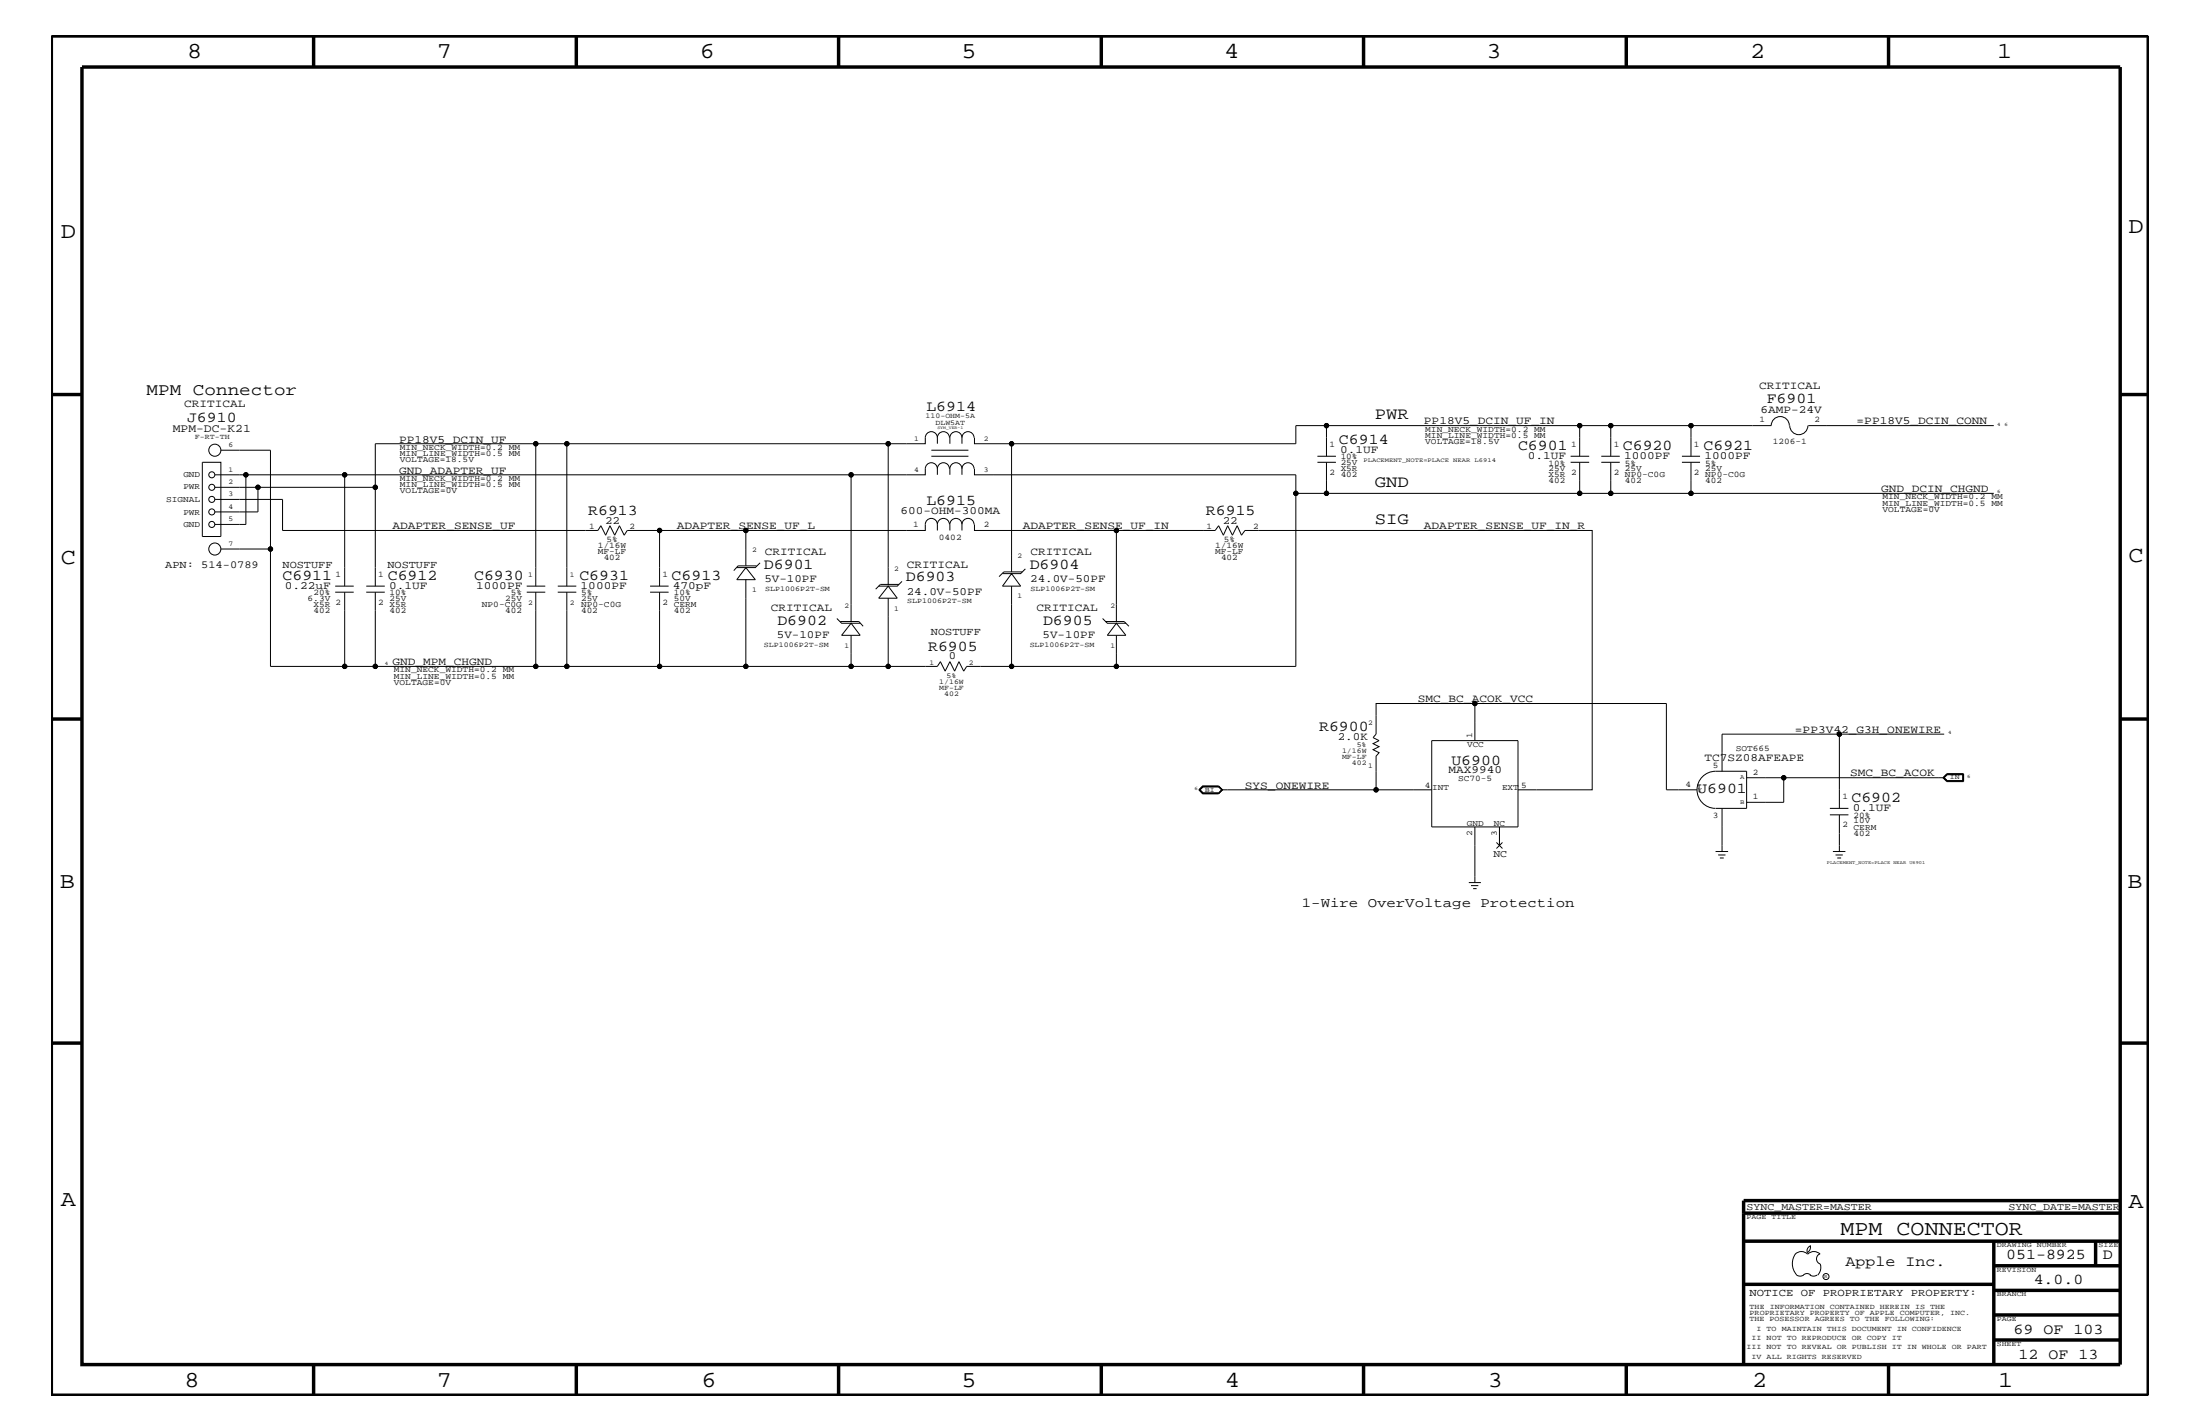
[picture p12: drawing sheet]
<svg xmlns="http://www.w3.org/2000/svg" width="432mm" height="279mm" viewBox="0 0 432 279" stroke-linecap="round" stroke-linejoin="round" font-family="sans-serif">
<g fill="none" stroke="#000" stroke-width=".2">
<path d="M39.7 90.7h3.6v14.6h-3.6zM42.2 98h13.3v6.1h61.8l.6-.9 1 1.8 .8-1.8 1 1.8 .9-1.8 .9 1.8 .6-.9h6.4v10.9M42.2 93.2h6.1v9.7h-6.1M42.2 95.6h8.4v4.8h-8.4M43.3 88.3h9.8v19.4h-9.8M48.3 93.2h19.3v21.8M50.6 95.6h23.1v19.4M105.2 87.1h-31.5v8.5M111.3 87.1h-6.1v27.9M167 93.2v28.7M174.3 87.1h-63v27.9M182.8 89.5h7.3"/>
<path d="M182.8 88.3h7.3M184 85.9a1.19 1.19 0 0 0-1.2-1.2 1.19 1.19 0 0 0-1.2 1.2v1.2h-7.3v27.6M184 92a1.19 1.19 0 0 0-1.2-1.2 1.19 1.19 0 0 0-1.2 1.2v1.2h-114M184 92a1.19 1.19 0 0 1 1.2-1.2 1.19 1.19 0 0 1 1.2 1.2M184 85.9a1.19 1.19 0 0 1 1.2-1.2 1.19 1.19 0 0 1 1.2 1.2M184 85.9v1.2M184 92v1.2M188.8 85.9a1.19 1.19 0 0 1 1.2-1.2 1.19 1.19 0 0 1 1.2 1.2M188.8 85.9a1.19 1.19 0 0 0-1.2-1.2 1.19 1.19 0 0 0-1.2 1.2v1.2M188.8 92a1.19 1.19 0 0 0-1.2-1.2 1.19 1.19 0 0 0-1.2 1.2v1.2M188.8 92a1.19 1.19 0 0 1 1.2-1.2 1.19 1.19 0 0 1 1.2 1.2M188.8 85.9v1.2"/>
<path d="M188.8 92v1.2M191.3 85.9v1.2h7.2v25.1M191.3 92v1.2h63v37.6h-35.2M198.5 87.1h55.8v-3.6h6.1v6M254.3 96.8h6.1M258.6 90.7h3.6M258.6 89.5h3.6M260.4 90.7v6.1M260.4 83.5h49.6M308.3 90.7h3.6M308.3 89.5h3.6M310 90.7v6.1h-49.6"/>
<path d="M314.3 90.7h3.6M314.3 89.5h3.6M316.1 83.5h-6.1v6M316.1 90.7v6.1h-6.1M330.1 90.7h3.6M330.1 89.5h3.6M331.9 83.5h-15.8v6M331.9 90.7v6.1h-15.8M331.9 96.8h59.4M351.2 83.5a1.78 1.78 0 0 0-1.8-1.8 1.78 1.78 0 0 0-1.8 1.8h-15.7v6M351.3 83.5a1.78 1.78 0 0 0 1.8 1.8 1.78 1.78 0 0 0 1.7-1.8M354.9 83.5h36.4"/>
<path d="M53.1 107.7v23.1h14.5v-14.6M65.8 116.2h3.6M65.8 115h3.6M71.9 116.2h3.6M71.9 115h3.6M73.7 116.2v14.6h-6.1M103.4 116.2h3.6M103.4 115h3.6M105.2 116.2v14.6M109.5 116.2h3.6M109.5 115h3.6M111.3 116.2v14.6h18.2"/>
<path d="M127.6 116.2h3.6M127.6 115h3.6M129.5 104.1h16.9v6.9M129.5 116.2v14.6h16.9M146.4 111.4l1.9 2.3h-3.7zM146.4 113.7v17.1M148.5 111h-3.6l-.9 1M149.2 110.4l-.9 1h-3.7M174.3 115l1.8 2.4h-3.6zM176.4 114.7h-3.6l-.9 .9M177 114.1l-.9 .9h-3.6M184 102.9a1.19 1.19 0 0 0-1.2-1.2 1.19 1.19 0 0 0-1.2 1.2v1.2h-35.2"/>
<path d="M184 102.9a1.19 1.19 0 0 1 1.2-1.2 1.19 1.19 0 0 1 1.2 1.2M184 102.9v1.2M188.8 102.9a1.19 1.19 0 0 0-1.2-1.2 1.19 1.19 0 0 0-1.2 1.2v1.2M188.8 102.9a1.19 1.19 0 0 1 1.2-1.2 1.19 1.19 0 0 1 1.2 1.2M188.8 102.9v1.2M191.3 102.9v1.2h47.2l.7-.9 .9 1.8 .9-1.8 .9 1.8 .9-1.8 .9 1.8 .6-.9h68.2v50.9h-14.6M198.5 112.6l1.8 2.4h-3.5zM198.5 115v15.8h-8.8l-.6 .9-.9-1.9-.8 1.9-1-1.9-.9 1.9-.9-1.9-.6 1h-9.7v-13.4M200.7 112.2h-3.7l-.9 .9M201.3 111.6l-1 1h-3.5M219.1 104.1v17.8M73.7 130.8h37.6"/>
<path d="M146.4 130.8h27.9M164.3 121.4l.9 .9h3.6M164.9 121.9h3.7l.8 1M167 122.3l1.8 2.4h-3.6zM167 124.7v6.1M216.4 121.4l.9 .9h3.7M217 121.9h3.6l1 1M219.1 122.3l1.9 2.4h-3.7zM219.1 124.7v6.1h-20.6M289.5 138h37.6v17h6M235.3 155l.8-.8h3.1l.7 .8-.7 .7h-3.1zM235.4 155l.7-.7h3.1l.7 .7-.7 .7h-3.1z"/>
<path d="M235.5 155l.6-.6h3.1l.7 .6-.7 .6h-3.1zM235.5 155l.6-.6h3.1l.6 .6-.6 .6h-3.1zM239.8 155h41.2M281 145.3h16.9v16.9h-16.9zM289.5 145.3v-7.3h-19.4v6l-.6 .7 1.2 .6-1.2 .6 1.2 .6-1.2 .6 1.2 .6-.6 .7v6.6M336.7 158.6a3.6 3.6 0 0 1-3.6-3.7 3.6 3.6 0 0 1 3.6-3.6h6.1v7.3h-6.1M338 158.6v8.5M342.8 152.6h38.8M350.1 152.6v4.8h-7.3M359.2 159.9h3.6M359.2 158.6h3.6M361 159.9v7.2"/>
<path d="M361 144h-23v7.3M381.3 152.6l.8-.8h3.3v1.6h-3.3zM381.6 144h-20.6v14.6M382.2 153.2l-.6-.6 .6-.6h3v1.2M382.2 153.2h3.1M382.2 151.8l-.8 .8 .8 .7h3.1v-1.5M385.3 151.9h-3.1l-.7 .7 .7 .6M288.3 173.2h2.4M288.7 173.8h1.5M289.1 174.4h.7M289.5 162.2v11M293.7 165.3l1.2 1.2"/>
<path d="M294.3 162.2v3.7M294.9 165.3l-1.2 1.2M336.7 167.1h2.5M337.2 167.8h1.5M337.6 168.3h.7M359.7 167.1h2.5M360.3 167.8h1.4M360.6 168.3h.8M352.3 246.1a1.69 1.69 0 0 1 2.5 0M352.4 246a3.3 3.3 0 0 0 .2 4.1M352.6 250.2l.7 .2 .7-.2M354 250.2l.7-.3 .7 .3"/>
<path d="M354.8 246.1a1.69 1.69 0 0 1 2.4 0M355.2 250.2l.7 .2 .7-.2M355.3 244.4v.3a1.18 1.18 0 0 1-.6 1.1M355.4 244.4a.99 .99 0 0 0-.6 1.4M357.2 246a1.04 1.04 0 0 0-.7 1 1.04 1.04 0 0 0 .7 1M357.3 248l.1 .7a2.11 2.11 0 0 1-.6 1.5"/>
<circle cx="41.6" cy="98" r=".59"/>
<circle cx="41.6" cy="95.6" r=".59"/>
<circle cx="41.6" cy="93.2" r=".59"/>
<circle cx="42.2" cy="88.3" r="1.19"/>
<circle cx="48.3" cy="93.2" r=".42"/>
<circle cx="50.6" cy="95.6" r=".42"/>
<circle cx="67.6" cy="93.2" r=".42"/>
<circle cx="73.7" cy="95.6" r=".42"/>
<circle cx="105.2" cy="87.1" r=".42"/>
<circle cx="111.3" cy="87.1" r=".42"/>
<circle cx="167" cy="93.2" r=".42"/>
<circle cx="174.3" cy="87.1" r=".42"/>
<circle cx="198.5" cy="87.1" r=".42"/>
<circle cx="254.3" cy="96.8" r=".42"/>
<circle cx="260.3" cy="83.5" r=".42"/>
<circle cx="260.3" cy="96.8" r=".42"/>
<circle cx="310" cy="83.5" r=".42"/>
<circle cx="310" cy="96.8" r=".42"/>
<circle cx="316.1" cy="83.5" r=".42"/>
<circle cx="316.1" cy="96.8" r=".42"/>
<circle cx="331.9" cy="83.5" r=".42"/>
<circle cx="331.9" cy="96.8" r=".42"/>
<circle cx="41.6" cy="100.4" r=".59"/>
<circle cx="41.6" cy="102.9" r=".59"/>
<circle cx="42.2" cy="107.7" r="1.19"/>
<circle cx="53.1" cy="107.7" r=".42"/>
<circle cx="129.5" cy="104.1" r=".42"/>
<circle cx="146.4" cy="104.1" r=".42"/>
<circle cx="219.1" cy="104.1" r=".42"/>
<circle cx="67.6" cy="130.8" r=".42"/>
<circle cx="73.7" cy="130.8" r=".42"/>
<circle cx="105.2" cy="130.8" r=".42"/>
<circle cx="111.3" cy="130.8" r=".42"/>
<circle cx="129.5" cy="130.8" r=".42"/>
<circle cx="146.4" cy="130.8" r=".42"/>
<circle cx="167" cy="130.8" r=".42"/>
<circle cx="174.3" cy="130.8" r=".42"/>
<circle cx="198.5" cy="130.8" r=".42"/>
<circle cx="219.1" cy="130.8" r=".42"/>
<circle cx="289.5" cy="138" r=".42"/>
<circle cx="270.1" cy="155" r=".42"/>
<circle cx="350.1" cy="152.6" r=".42"/>
<circle cx="361" cy="144" r=".42"/>
<circle cx="358.4" cy="250.5" r=".59"/>
</g>
<g fill="none" stroke="#000" stroke-width=".68" stroke-linecap="butt">
<path d="M10.1 7.1h411.5v266.7h-411.5zM16.1 13.2h400v254.5h-400zM61.6 7.1v6.1M113.1 7.1v6.1M164.6 7.1v6.1M216.2 7.1v6.1M267.6 7.1v6.1M319.2 7.1v6.1M370.7 7.1v6.1M10.1 77.4h6M416.1 77.4h5.5M10.1 141.1h6"/>
<path d="M416.1 141.1h5.5M10.1 204.7h6M416.1 204.7h5.5M342.2 238h73.9M416.1 235.6h-73.9v32.1M342.2 243.5h73.9M342.2 252h49.1M391.3 243.5v24.2M391.3 258h24.8M391.3 253.2h24.8M391.3 248.4h24.8M411.3 243.5v4.9"/>
<path d="M61.6 267.7v6.1M113.1 267.7v6.1M164.6 267.7v6.1M216.2 268v5.8M267.6 267.7v6.1M319.2 267.7v6.1M370.7 267.7v6.1M391.3 262.9h24.8"/>
</g>
<g fill="#000">
<circle cx="48.3" cy="93.2" r=".42"/>
<circle cx="50.6" cy="95.6" r=".42"/>
<circle cx="67.6" cy="93.2" r=".42"/>
<circle cx="73.7" cy="95.6" r=".42"/>
<circle cx="105.2" cy="87.1" r=".42"/>
<circle cx="111.3" cy="87.1" r=".42"/>
<circle cx="167" cy="93.2" r=".42"/>
<circle cx="174.3" cy="87.1" r=".42"/>
<circle cx="198.5" cy="87.1" r=".42"/>
<circle cx="254.3" cy="96.8" r=".42"/>
<circle cx="260.3" cy="83.5" r=".42"/>
<circle cx="260.3" cy="96.8" r=".42"/>
<circle cx="310" cy="83.5" r=".42"/>
<circle cx="310" cy="96.8" r=".42"/>
<circle cx="316.1" cy="83.5" r=".42"/>
<circle cx="316.1" cy="96.8" r=".42"/>
<circle cx="331.9" cy="83.5" r=".42"/>
<circle cx="331.9" cy="96.8" r=".42"/>
<circle cx="53.1" cy="107.7" r=".42"/>
<circle cx="129.5" cy="104.1" r=".42"/>
<circle cx="146.4" cy="104.1" r=".42"/>
<circle cx="219.1" cy="104.1" r=".42"/>
<circle cx="67.6" cy="130.8" r=".42"/>
<circle cx="73.7" cy="130.8" r=".42"/>
<circle cx="105.2" cy="130.8" r=".42"/>
<circle cx="111.3" cy="130.8" r=".42"/>
<circle cx="129.5" cy="130.8" r=".42"/>
<circle cx="146.4" cy="130.8" r=".42"/>
<circle cx="167" cy="130.8" r=".42"/>
<circle cx="174.3" cy="130.8" r=".42"/>
<circle cx="198.5" cy="130.8" r=".42"/>
<circle cx="219.1" cy="130.8" r=".42"/>
<circle cx="289.5" cy="138" r=".42"/>
<circle cx="270.1" cy="155" r=".42"/>
<circle cx="350.1" cy="152.6" r=".42"/>
<circle cx="361" cy="144" r=".42"/>
</g>
<g font-size="4.5">
<text x="36.7" y="11.5">8</text>
<text x="85.8" y="11.5">7</text>
<text x="137.3" y="11.5">6</text>
<text x="188.7" y="11.5">5</text>
<text x="240.3" y="11.5">4</text>
<text x="291.8" y="11.5">3</text>
<text x="343.5" y="11.5">2</text>
<text x="392" y="11.5">1</text>
<text x="11.9" y="46.8">D</text>
<text x="417.7" y="45.7">D</text>
<text x="11.9" y="110.6">C</text>
<text x="417.7" y="110.3">C</text>
<text x="11.8" y="174.3">B</text>
<text x="417.6" y="174.2">B</text>
<text x="11.9" y="236.7">A</text>
<text x="417.7" y="237.1">A</text>
<text x="36.2" y="272.1">8</text>
<text x="85.8" y="272.1">7</text>
<text x="137.7" y="272.1">6</text>
<text x="188.7" y="272.1">5</text>
<text x="240.4" y="272.1">4</text>
<text x="292" y="272.1">3</text>
<text x="343.9" y="272.1">2</text>
<text x="392.2" y="272.1">1</text>
</g>
<text font-size="4.1" x="361.2" y="242.3">MPM CONNECTOR</text>
<text font-size="3.4" x="28.8" y="77.4">MPM Connector</text>
<g font-size="3.3">
<text x="269.9" y="82.2">PWR</text>
<text x="269.9" y="95.6">GND</text>
<text x="269.9" y="102.9">SIG</text>
</g>
<g font-size="3">
<text x="36.7" y="82.7">J6910</text>
<text x="181.8" y="80.7">L6914</text>
<text x="346.8" y="79.1">F6901</text>
<text x="262.8" y="87.1">C6914</text>
<text x="297.9" y="88.3">C6901</text>
<text x="318.5" y="88.3">C6920</text>
<text x="334.3" y="88.3">C6921</text>
<text x="115.4" y="101">R6913</text>
<text x="181.8" y="99.1">L6915</text>
<text x="236.7" y="101">R6915</text>
<text x="55.5" y="113.7">C6911</text>
<text x="76.1" y="113.7">C6912</text>
<text x="93" y="113.7">C6930</text>
<text x="113.7" y="113.7">C6931</text>
<text x="131.8" y="113.7">C6913</text>
<text x="149.9" y="111.6">D6901</text>
<text x="177.8" y="114">D6903</text>
<text x="202.1" y="111.6">D6904</text>
<text x="152.6" y="122.5">D6902</text>
<text x="204.7" y="122.5">D6905</text>
<text x="182.2" y="127.7">R6905</text>
<text x="258.9" y="143.4">R6900</text>
<text x="284.9" y="150.1">U6900</text>
<text x="333.1" y="155.6">U6901</text>
<text x="363.4" y="157.4">C6902</text>
<text x="362.2" y="248.4">Apple Inc.</text>
<text x="393.7" y="247.1">051-8925</text>
<text x="399.2" y="252">4.0.0</text>
<text x="412.7" y="247.1">D</text>
<text x="395.2" y="261.6">69 OF 103</text>
<text x="396.2" y="266.6">12 OF 13</text>
</g>
<text font-size="2.7" x="255.5" y="178">1-Wire OverVoltage Protection</text>
<text font-size="2.3" x="33.9" y="84.7">MPM-DC-K21</text>
<g font-size="2.2">
<text x="345.3" y="76.2">CRITICAL</text>
<text x="36.2" y="79.9">CRITICAL</text>
<text x="279.5" y="83.3">PP18V5_DCIN_UF_IN</text>
<text x="345.5" y="81.1">6AMP-24V</text>
<text x="364.4" y="83.3">=PP18V5_DCIN_CONN</text>
<text x="78.3" y="86.9">PP18V5_DCIN_UF</text>
<text x="263.1" y="88.9">0.1UF</text>
<text x="78.3" y="92.9">GND_ADAPTER_UF</text>
<text x="299.9" y="90.1">0.1UF</text>
<text x="318.8" y="90.1">1000PF</text>
<text x="334.5" y="90.1">1000PF</text>
<text x="176.7" y="100.8">600-OHM-300MA</text>
<text x="369.2" y="96.5">GND_DCIN_CHGND</text>
<text x="77" y="103.8">ADAPTER_SENSE_UF</text>
<text x="118.7" y="102.7">22</text>
<text x="132.8" y="103.8">ADAPTER_SENSE_UF_L</text>
<text x="200.7" y="103.8">ADAPTER_SENSE_UF_IN</text>
<text x="240" y="102.7">22</text>
<text x="279.5" y="103.8">ADAPTER_SENSE_UF_IN_R</text>
<text x="150.1" y="108.9">CRITICAL</text>
<text x="178" y="111.4">CRITICAL</text>
<text x="202.3" y="108.9">CRITICAL</text>
<text x="55.9" y="115.6">0.22uF</text>
<text x="76.4" y="115.6">0.1UF</text>
<text x="93.5" y="115.6">1000PF</text>
<text x="114" y="115.6">1000PF</text>
<text x="132.1" y="115.6">470pF</text>
<text x="150" y="114.2">5V-10PF</text>
<text x="151.3" y="119.8">CRITICAL</text>
<text x="178" y="116.7">24.0V-50PF</text>
<text x="202.2" y="114.2">24.0V-50PF</text>
<text x="203.5" y="119.8">CRITICAL</text>
<text x="152.5" y="125.2">5V-10PF</text>
<text x="204.6" y="125.2">5V-10PF</text>
<text x="77" y="130.5">GND_MPM_CHGND</text>
<text x="186.2" y="129.4">0</text>
<text x="278.3" y="137.8">SMC_BC_ACOK_VCC</text>
<text x="352.3" y="143.9">=PP3V42_G3H_ONEWIRE</text>
<text x="262.6" y="145.1">2.0K</text>
<text x="334.5" y="149.4">TC7SZ08AFEAPE</text>
<text x="244.3" y="154.7">SYS_ONEWIRE</text>
<text x="284.3" y="151.8">MAX9940</text>
<text x="363.1" y="152.3">SMC_BC_ACOK</text>
<text x="363.6" y="159.2">0.1UF</text>
</g>
<g font-size="2.1">
<text x="32.4" y="111.4">APN: 514-0789</text>
<text x="55.5" y="111.4">NOSTUFF</text>
<text x="76" y="111.4">NOSTUFF</text>
<text x="182.7" y="124.7">NOSTUFF</text>
<text x="343.4" y="254.4">NOTICE OF PROPRIETARY PROPERTY:</text>
</g>
<g font-size="2">
<text x="293.1" y="168.1">NC</text>
<text x="342.8" y="237.4">SYNC_MASTER=MASTER</text>
<text x="394.2" y="237.4">SYNC_DATE=MASTER</text>
</g>
<g font-size="1.7">
<text x="345.4" y="82.8">1</text>
<text x="356.1" y="82.8">2</text>
<text x="78.5" y="89.5">MIN_LINE_WIDTH=0.5 MM</text>
<text x="78.5" y="88.3">MIN_NECK_WIDTH=0.2 MM</text>
<text x="260.9" y="87.7">1</text>
<text x="279.7" y="84.7">MIN_NECK_WIDTH=0.2 MM</text>
<text x="279.7" y="85.9">MIN_LINE_WIDTH=0.5 MM</text>
<text x="279.7" y="87.1">VOLTAGE=18.5V</text>
<text x="308.4" y="87.7">1</text>
<text x="316.7" y="87.7">1</text>
<text x="332.5" y="87.7">1</text>
<text x="347.9" y="87.1">1206-1</text>
<text x="36" y="96">PWR</text>
<text x="36" y="93.7">GND</text>
<text x="78.5" y="90.7">VOLTAGE=18.5V</text>
<text x="78.5" y="95.6">MIN_LINE_WIDTH=0.5 MM</text>
<text x="78.5" y="94.3">MIN_NECK_WIDTH=0.2 MM</text>
<text x="260.9" y="93.2">2</text>
<text x="263.1" y="93.7">402</text>
<text x="263.1" y="90.1">10%</text>
<text x="263.1" y="92.4">X5R</text>
<text x="263.1" y="91.2">25V</text>
<text x="304" y="94.9">402</text>
<text x="304" y="91.4">10%</text>
<text x="304" y="93.7">X5R</text>
<text x="304" y="92.4">25V</text>
<text x="308.4" y="93.2">2</text>
<text x="316.7" y="93.2">2</text>
<text x="318.9" y="92.4">25V</text>
<text x="318.9" y="91.4">5%</text>
<text x="318.9" y="94.9">402</text>
<text x="318.9" y="93.7">NP0-C0G</text>
<text x="332.5" y="93.2">2</text>
<text x="334.7" y="93.7">NP0-C0G</text>
<text x="334.7" y="94.9">402</text>
<text x="334.7" y="91.4">5%</text>
<text x="334.7" y="92.4">25V</text>
<text x="32.6" y="98.5">SIGNAL</text>
<text x="36" y="101">PWR</text>
<text x="78.5" y="96.8">VOLTAGE=0V</text>
<text x="369.5" y="98">MIN_NECK_WIDTH=0.2 MM</text>
<text x="369.5" y="99.3">MIN_LINE_WIDTH=0.5 MM</text>
<text x="369.5" y="100.4">VOLTAGE=0V</text>
<text x="36" y="103.3">GND</text>
<text x="115.7" y="103.7">1</text>
<text x="117.3" y="107.5">1/16W</text>
<text x="119" y="106.3">5%</text>
<text x="123.5" y="103.7">2</text>
<text x="179.2" y="103.5">1</text>
<text x="184.3" y="106">0402</text>
<text x="193.1" y="103.5">2</text>
<text x="236.8" y="103.7">1</text>
<text x="238.5" y="107.5">1/16W</text>
<text x="240.2" y="106.3">5%</text>
<text x="246" y="103.7">2</text>
<text x="65.9" y="113.1">1</text>
<text x="74.3" y="113.1">1</text>
<text x="117.3" y="108.7">MF-LF</text>
<text x="118.5" y="109.9">402</text>
<text x="130" y="113.1">1</text>
<text x="238.5" y="108.7">MF-LF</text>
<text x="239.6" y="109.9">402</text>
<text x="60.4" y="117.9">6.3V</text>
<text x="61.6" y="119.1">X5R 2</text>
<text x="61.6" y="116.8">20%</text>
<text x="74.3" y="118.6">2 X5R</text>
<text x="76.5" y="116.8">10%</text>
<text x="76.5" y="117.9">25V</text>
<text x="94.6" y="119.1">NP0-C0G</text>
<text x="99.1" y="117.9">25V</text>
<text x="100.2" y="116.8">5%</text>
<text x="114" y="119.1">NP0-C0G</text>
<text x="114" y="116.8">5%</text>
<text x="114" y="117.9">25V</text>
<text x="130" y="118.6">2 CERM</text>
<text x="132.2" y="117.9">50V</text>
<text x="132.2" y="116.8">10%</text>
<text x="61.6" y="120.3">402</text>
<text x="76.5" y="120.3">402</text>
<text x="99.1" y="120.3">402</text>
<text x="114" y="120.3">402</text>
<text x="132.2" y="120.3">402</text>
<text x="77.3" y="131.9">MIN_NECK_WIDTH=0.2 MM</text>
<text x="77.3" y="134.4">VOLTAGE=0V</text>
<text x="77.3" y="133.2">MIN_LINE_WIDTH=0.5 MM</text>
<text x="288" y="146.5">VCC</text>
<text x="289" y="144.7" transform="rotate(-90 289 144.7)">1</text>
<text x="340.7" y="147.3">SOT665</text>
<text x="279.7" y="154.5">4</text>
<text x="281.1" y="155">INT</text>
<text x="286.2" y="153.2">SC70-5</text>
<text x="294.8" y="155">EXT</text>
<text x="298.5" y="154.5">5</text>
<text x="330.8" y="154.4">4</text>
<text x="336.2" y="150.7">5</text>
<text x="344" y="152">2</text>
<text x="293.2" y="162">NC</text>
<text x="336.2" y="160.5">3</text>
<text x="344" y="156.8">1</text>
<text x="361.6" y="156.8">1</text>
<text x="363.8" y="161.6">10V</text>
<text x="363.8" y="160.5">20%</text>
<text x="287.9" y="162.1">GND</text>
<text x="289" y="164" transform="rotate(-90 289 164)">2</text>
<text x="293.8" y="164.1" transform="rotate(-90 293.8 164.1)">3</text>
<text x="361.6" y="162.2">2</text>
<text x="363.8" y="163.9">402</text>
<text x="363.8" y="162.8">CERM</text>
</g>
<g font-size="1.4">
<text x="181.7" y="82">110-OHM-5A</text>
<text x="183.6" y="83.3">DLW5AT</text>
<text x="38.2" y="86">F-RT-TH</text>
<text x="44.9" y="87.7">6</text>
<text x="179.4" y="86.5">1</text>
<text x="193.1" y="86.5">2</text>
<text x="44.9" y="95">2</text>
<text x="44.9" y="92.6">1</text>
<text x="179.4" y="92.6">4</text>
<text x="193.1" y="92.6">3</text>
<text x="44.9" y="97.4">3</text>
<text x="44.9" y="99.9">4</text>
<text x="44.9" y="107.1">7</text>
<text x="44.9" y="102.2">5</text>
<text x="103.6" y="113.1">1</text>
<text x="111.8" y="113.1">1</text>
<text x="147.7" y="108.3">2</text>
<text x="175.5" y="112">2</text>
<text x="199.7" y="109.5">2</text>
<text x="103.6" y="118.6">2</text>
<text x="111.8" y="118.6">2</text>
<text x="147.7" y="116.2">1</text>
<text x="150.2" y="115.9">SLP1006P2T-SM</text>
<text x="165.8" y="119.2">2</text>
<text x="175.5" y="119.8">1</text>
<text x="178.1" y="118.4">SLP1006P2T-SM</text>
<text x="199.7" y="117.4">1</text>
<text x="202.3" y="115.9">SLP1006P2T-SM</text>
<text x="217.9" y="119.2">2</text>
<text x="149.9" y="126.9">SLP1006P2T-SM</text>
<text x="165.8" y="127.1">1</text>
<text x="182.5" y="130.4">1</text>
<text x="190.2" y="130.4">2</text>
<text x="202.1" y="126.9">SLP1006P2T-SM</text>
<text x="217.9" y="127.1">1</text>
<text x="184.4" y="134.1">1/16W</text>
<text x="184.4" y="135.3">MF-LF</text>
<text x="185.3" y="136.6">402</text>
<text x="185.8" y="133">5%</text>
<text x="268.6" y="142.3">2</text>
<text x="263.4" y="147.7">1/16W</text>
<text x="263.4" y="149">MF-LF</text>
<text x="266.3" y="146.5">5%</text>
<text x="236.5" y="155.4">BI</text>
<text x="265.3" y="150.1">402</text>
<text x="268.6" y="150.7">1</text>
<text x="382.7" y="152.9">IN</text>
<text x="342.8" y="239.2">PAGE TITLE</text>
<text x="391.9" y="244.7">DRAWING NUMBER</text>
<text x="411.9" y="244.7">SIZE</text>
<text x="391.9" y="249.5">REVISION</text>
<text x="343.4" y="256.8">THE INFORMATION CONTAINED HEREIN IS THE</text>
<text x="391.9" y="254.4">BRANCH</text>
<text x="343.4" y="259.3">THE POSESSOR AGREES TO THE FOLLOWING:</text>
<text x="343.4" y="258">PROPRIETARY PROPERTY OF APPLE COMPUTER, INC.</text>
<text x="343.8" y="262.9">II NOT TO REPRODUCE OR COPY IT</text>
<text x="344.8" y="261.1">I TO MAINTAIN THIS DOCUMENT IN CONFIDENCE</text>
<text x="391.9" y="259.3">PAGE</text>
<text x="342.8" y="264.7">III NOT TO REVEAL OR PUBLISH IT IN WHOLE OR PART</text>
<text x="343.8" y="266.6">IV ALL RIGHTS RESERVED</text>
<text x="391.9" y="264.1">SHEET</text>
</g>
<g font-size="1.3">
<text x="333.2" y="155.4">Y</text>
<text x="341.5" y="152.9">A</text>
<text x="341.5" y="157.7">B</text>
</g>
<g font-size="1.2">
<text x="267.6" y="90.7">PLACEMENT_NOTE=PLACE</text>
<text x="285.2" y="90.7">NEAR</text>
<text x="289.4" y="90.7">L6914</text>
</g>
<g font-size="1">
<text x="392" y="83.5">4</text>
<text x="393.4" y="83.5">6</text>
<text x="392" y="96.8">6</text>
<text x="75.5" y="130.5">4</text>
<text x="382.4" y="144">4</text>
<text x="234.4" y="155">6</text>
<text x="386.1" y="152.6">6</text>
<text x="358.1" y="250.7">R</text>
</g>
<text font-size=".9" x="358.6" y="169.5">PLACEMENT_NOTE=PLACE NEAR U6901</text>
<text font-size=".8" x="184" y="84.2">SYM_VER-1</text>
</svg>
